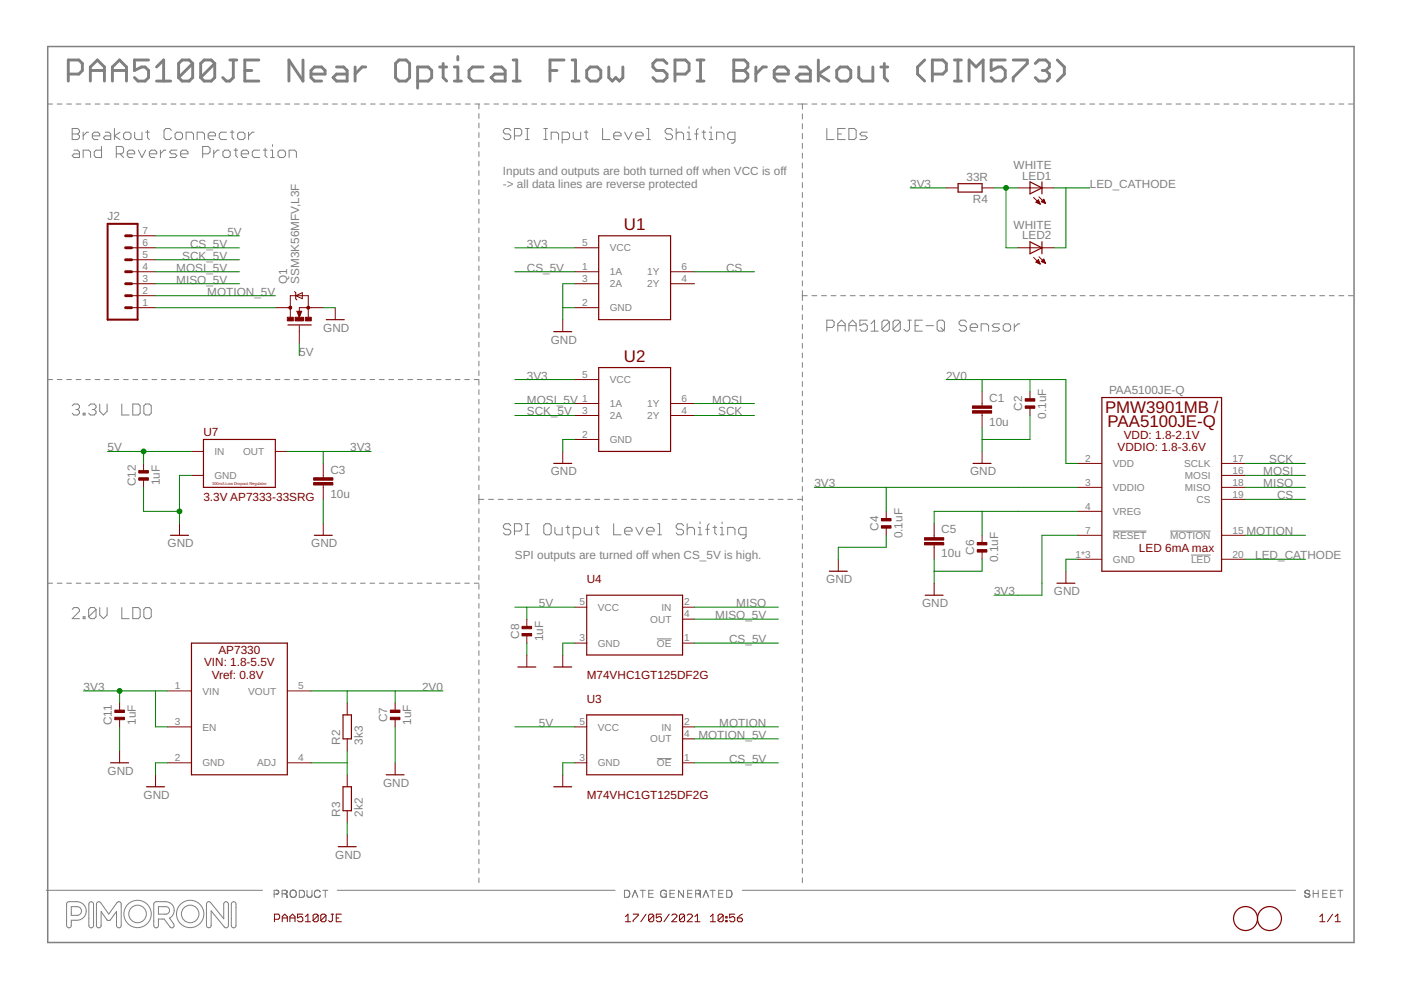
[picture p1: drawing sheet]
<svg xmlns="http://www.w3.org/2000/svg" width="297mm" height="210mm" viewBox="0 0 297 210" stroke-linecap="round" stroke-linejoin="round" font-family="sans-serif">
<g fill="none" stroke="#808080" stroke-width=".21">
<path d="M10.1 22.1h1M12.1 22.1h1M14.1 22.1h1.1M15.3 27.2h1.2l.3 .4v.4l-.3 .4 .3 .4v.4l-.3 .4h-1.2zM15.3 28.4h1.2M15.7 31.8h.8l.3 .4v1.2h-1.1l-.4-.4 .4-.4h1.1M16.2 22.1h1M17.6 28v1.6M17.6 33.4v-1.6h1.2l.4 .4v1.2M18.2 22.1h1M18.8 28h-.4l-.8 .8M19.6 28.8h1.5v-.4l-.3-.4h-.8l-.4 .4v.8l.4 .4h.8"/>
<path d="M20.2 22.1h1M21.5 31.1v2.3h-1.1l-.4-.4v-.8l.4-.4h1.1M22.2 22.1h1M22.3 28h.8l.4 .4v1.2h-1.2l-.4-.4 .4-.4h1.2M24.2 22.1h1M24.3 27.2v2.4M24.7 32.6h1.1l.4-.4v-.8l-.4-.3h-1.1v2.3M25.4 28l-1.1 .8 1.1 .8M25.4 32.6l.8 .8M26.2 28.4l.4-.4h.8l.4 .4v.8l-.4 .4h-.8l-.4-.4zM26.2 22.1h1M27 32.6h1.6v-.4l-.4-.4h-.8l-.4 .4v.8l.4 .4h.8"/>
<path d="M28.2 22.1h1.1M28.6 28v1.2l.3 .4h1.2v-1.6M29.3 31.8l.8 1.6 .8-1.6M30.2 22.1h1.1M30.9 28h.8M31.3 27.6v1.6l.4 .4M31.7 32.6h1.5v-.4l-.4-.4h-.7l-.4 .4v.8l.4 .4h.7M32.3 22.1h1M34 31.8v1.6M34.3 22.1h1M35.2 31.8h-.4l-.8 .8M36.3 22.1h1"/>
<path d="M36.3 27.6l-.3-.4h-.8l-.4 .4v1.6l.4 .4h.8l.3-.4M37.1 28.4l.4-.4h.8l.4 .4v.8l-.4 .4h-.8l-.4-.4zM37.5 31.8h-1.2l-.3 .4 .3 .4h.8l.4 .4-.4 .4h-1.1M38.3 22.1h1M38.3 32.6h1.6v-.4l-.4-.4h-.8l-.4 .4v.8l.4 .4h.8M39.5 29.6v-1.6h1.1l.4 .4v1.2M40.3 22.1h1M41.8 29.6v-1.6h1.2l.4 .4v1.2M42.3 22.1h1M43 32.6h1.1l.4-.4v-.8l-.4-.3h-1.1v2.3M44.1 28.8h1.6v-.4l-.4-.4h-.8l-.4 .4v.8l.4 .4h.8M44.3 22.1h1"/>
<path d="M45.3 31.8v1.6M46.3 22.1h1M46.5 31.8h-.4l-.8 .8M47.6 31.8h.8l.4 .4v.8l-.4 .4h-.8l-.3-.4v-.8zM48 28h-1.1l-.4 .4v.8l.4 .4h1.1M48.3 22.1h1.1M48.8 28h.8M49.2 27.6v1.6l.4 .4M49.6 31.8h.8M50 31.4v1.6l.4 .4M50.4 22.1h1M50.4 28.4l.4-.4h.7l.4 .4v.8l-.4 .4h-.7l-.4-.4z"/>
<path d="M51.2 32.6h1.5v-.4l-.4-.4h-.8l-.3 .4v.8l.3 .4h.8M52.4 22.1h1M52.7 28v1.6M53.9 28h-.4l-.8 .8M54.4 22.1h1M55.1 31.8h-1.2l-.4 .4v.8l.4 .4h1.2M55.8 31.8h.8M56.2 31.4v1.6l.4 .4M56.4 22.1h1M57.4 31.8h.4v1.6M57.4 33.4h.8M57.8 30.7v.4"/>
<path d="M58.4 22.1h1M59.3 31.8h.8l.4 .4v.8l-.4 .4h-.8l-.4-.4v-.8zM60.4 22.1h1M61.3 33.4v-1.6h1.2l.3 .4v1.2M62.4 22.1h1.1M64.5 22.1h1M66.5 22.1h1M68.5 22.1h1M70.5 22.1h1M72.5 22.1h1M74.5 22.1h1M76.5 22.1h1"/>
<path d="M78.5 22.1h1M80.6 22.1h1M82.6 22.1h1M84.6 22.1h1M86.6 22.1h1M88.6 22.1h1M90.6 22.1h1M92.6 22.1h1M94.6 22.1h1.1M96.6 22.1h1.1M98.7 22.1h1M100.7 22.1h1"/>
<path d="M101.5 22.1v1M101.5 24.1v1M101.5 26.1v1M101.5 28.1v1M101.5 30.1v1.1M101.5 32.2v1M101.5 34.2v1M101.5 36.2v1M101.5 38.2v1M102.7 22.1h1M104.7 22.1h1M106.7 22.1h1"/>
<path d="M108.3 27.6l-.4-.4h-.8l-.4 .4v.4l.4 .4h.8l.4 .4v.4l-.4 .4h-.8l-.4-.4M108.7 22.1h1M109.1 28.8h1.1l.4-.4v-.8l-.4-.4h-1.1v2.4M110.7 22.1h1.1M111.4 27.2h.8M111.4 29.6h.8M111.8 27.2v2.4M112.8 22.1h1M114.8 22.1h1M115.3 27.2h.8M115.3 29.6h.8M115.7 27.2v2.4"/>
<path d="M116.8 22.1h1M116.9 29.6v-1.6h1.1l.4 .4v1.2M118.8 22.1h1M119.2 29.6h1.2l.4-.4v-.8l-.4-.4h-1.2v2.4M120.8 22.1h1M121.5 28v1.2l.4 .4h1.2v-1.6M122.8 22.1h1M123.9 28h.8M124.3 27.6v1.6l.4 .4M124.8 22.1h1M126.9 22.1h.9M127.8 27.2v2.4h1.5"/>
<path d="M128.9 22.1h1M130.1 28.8h1.6v-.4l-.4-.4h-.8l-.4 .4v.8l.4 .4h.8M130.9 22.1h1M132.4 28l.8 1.6 .8-1.6M132.9 22.1h1M134.8 28.8h1.6v-.4l-.4-.4h-.8l-.4 .4v.8l.4 .4h.8M134.9 22.1h1M136.9 22.1h1M137.1 27.2h.4v2.4M137.1 29.6h.8M138.9 22.1h1M140.9 22.1h1"/>
<path d="M142.6 27.6l-.4-.4h-.8l-.4 .4v.4l.4 .4h.8l.4 .4v.4l-.4 .4h-.8l-.4-.4M142.9 22.1h1.1M143.4 28.4l.3-.4h.8l.4 .4v1.2M143.4 27.2v2.4M144.9 22.1h1.1M145.7 29.6h.8M145.7 28h.4v1.6M146.1 26.9v.3M147 22.1h1M147.3 28.4h.7M148 27.2l-.3 .4v2M148.8 28h.8"/>
<path d="M149 22.1h1M149.2 27.6v1.6l.4 .4M150.4 29.6h.8M150.4 28h.4v1.6M150.8 26.9v.3M151 22.1h1M151.9 29.6v-1.6h1.2l.4 .4v1.2M153 22.1h1M155 22.1h1M155.8 29.6h-1.1l-.4-.4v-.8l.4-.4h1.1v2l-.4 .4h-.4M157 22.1h1.1M159 22.1h1.1"/>
<path d="M161.1 22.1h1M163.1 22.1h1M165.1 22.1h1M167.1 22.1h1M169.1 22.1h2.1M170.1 22.1v1.1M170.1 24.2v1M170.1 26.2v1.1M170.1 28.3v1.1M170.1 30.4v1.1M170.1 32.5v1M170.1 34.6v1"/>
<path d="M170.1 36.6v1.1M170.1 38.7v1.1M172.1 22.1h1.1M174.2 22.1h1M175.3 27.2v2.4h1.5M176.2 22.1h1M177.6 28.4h.8M178.2 22.1h1.1M179.2 27.2h-1.6v2.4h1.6M180 27.2h1.1l.4 .4v1.6l-.4 .4h-1.1zM180.3 22.1h1M182.3 22.1h1"/>
<path d="M183.9 28h-1.2l-.4 .4 .4 .4h.8l.4 .4-.4 .4h-1.2M184.3 22.1h1.1M186.4 22.1h1M188.4 22.1h1M190.4 22.1h1.1M192.5 22.1h1M194.5 22.1h1M196.5 22.1h1M198.6 22.1h1M200.6 22.1h1M202.6 22.1h1M204.7 22.1h1"/>
<path d="M206.7 22.1h1M208.7 22.1h1M210.7 22.1h1.1M212.8 22.1h1M214.8 22.1h1M216.8 22.1h1.1M218.9 22.1h1M220.9 22.1h1M222.9 22.1h1.1M225 22.1h1M227 22.1h1M229 22.1h1.1"/>
<path d="M231.1 22.1h1M233.1 22.1h1M235.1 22.1h1.1M237.2 22.1h1M239.2 22.1h1M241.2 22.1h1.1M243.2 22.1h1.1M245.3 22.1h1M247.3 22.1h1M249.3 22.1h1.1M251.4 22.1h1M253.4 22.1h1"/>
<path d="M255.4 22.1h1.1M257.5 22.1h1M259.5 22.1h1M261.5 22.1h1.1M263.6 22.1h1M265.6 22.1h1M267.6 22.1h1M269.7 22.1h1M271.7 22.1h1M273.7 22.1h1M275.8 22.1h1M277.8 22.1h1"/>
<path d="M279.8 22.1h1M281.9 22.1h1M283.9 22.1h1M285.9 22.1h1M101.5 40.2v1.1M101.5 42.2v1.1M101.5 44.3v1M101.5 46.3v1M101.5 48.3v1M101.5 50.3v1.1M101.5 52.3v1.1M101.5 54.4v1"/>
<path d="M101.5 56.4v1M101.5 58.4v1M170.1 40.8v1.1M170.1 42.9v1.1M170.1 45v1M170.1 47.1v1M170.1 49.1v1.1M170.1 51.2v1.1M170.1 53.3v1.1M170.1 55.4v1.1M170.1 57.4v1.1M170.1 59.5v1.1"/>
<path d="M101.5 60.4v1M101.5 62.4v1.1M101.5 64.5v1M101.5 66.5v1M101.5 68.5v1M101.5 70.5v1M101.5 72.5v1.1M101.5 74.6v1M101.5 76.6v1M101.5 78.6v1M170.1 61.6v2.1M170.1 64.7v1"/>
<path d="M170.1 66.7v1.1M170.1 68.8v1M170.1 70.8v1M170.1 72.8v1M170.1 74.8v1.1M170.1 76.9v1M170.1 78.9v1M170.1 62.7h1.1M172.1 62.7h1.1M174.2 62.7h1M175.3 69.4h1.2l.3-.4v-.7l-.3-.4h-1.2v2.3M176.2 62.7h1"/>
<path d="M177.6 70.2v-1.5l.8-.8 .8 .8v1.5M177.6 69h1.6M178.2 62.7h1.1M180 70.2v-1.5l.8-.8 .7 .8v1.5M180 69h1.5M180.3 62.7h1M182.3 62.7h1M183.9 67.9h-1.6v1.1l.8-.3h.4l.4 .3v.8l-.4 .4h-.8l-.4-.4M184.3 62.7h1.1M184.7 70.2h1.5M184.7 68.7l.7-.8v2.3M186.4 62.7h1"/>
<path d="M188.4 62.7h1M188.6 68.3l-.4-.4h-.8l-.4 .4v1.5M188.6 68.3v1.5l-.4 .4h-.8l-.4-.4M188.6 68.3l-1.6 1.5M190.4 62.7h1.1M190.9 68.3l-.4-.4h-.8l-.4 .4v1.5M190.9 68.3v1.5l-.4 .4h-.8l-.4-.4M190.9 68.3l-1.6 1.5M192.4 67.9h.8M192.5 62.7h1M192.8 67.9v1.9l-.4 .4h-.3l-.4-.4M194 69h.8"/>
<path d="M194.5 62.7h1M195.6 67.9h-1.6v2.3h1.6M196.3 69h1.6M196.5 62.7h1M198.6 62.7h1M198.7 68.3l.4-.4h.8l.3 .4v1.5l-.3 .4h-.8l-.4-.4zM199.5 69.4l.7 .8M200.6 62.7h1M202.6 62.7h1M204.7 62.7h1M204.9 68.3l-.4-.4h-.7l-.5 .4v.4l.5 .3h.7l.4 .4v.4l-.4 .4h-.7l-.5-.4M205.7 69.4h1.6v-.4l-.4-.3h-.8l-.4 .3v.8l.4 .4h.8"/>
<path d="M206.7 62.7h1M208 70.2v-1.5h1.2l.4 .3v1.2M208.7 62.7h1M210.7 62.7h1.1M211.9 68.7h-1.1l-.4 .3 .4 .4h.7l.4 .4-.4 .4h-1.1M212.7 69l.4-.3h.8l.4 .3v.8l-.4 .4h-.8l-.4-.4zM212.8 62.7h1M214.8 62.7h1M215.1 68.7v1.5M216.2 68.7h-.4l-.7 .7M216.8 62.7h1.1M218.9 62.7h1"/>
<path d="M220.9 62.7h1M222.9 62.7h1.1M225 62.7h1M227 62.7h1M229 62.7h1.1M231.1 62.7h1M233.1 62.7h1M235.1 62.7h1.1M237.2 62.7h1M239.2 62.7h1M241.2 62.7h1.1M243.2 62.7h1.1"/>
<path d="M245.3 62.7h1M247.3 62.7h1M249.3 62.7h1.1M251.4 62.7h1M253.4 62.7h1M255.4 62.7h1.1M257.5 62.7h1M259.5 62.7h1M261.5 62.7h1.1M263.6 62.7h1M265.6 62.7h1M267.6 62.7h1"/>
<path d="M269.7 62.7h1M271.7 62.7h1M273.7 62.7h1M275.8 62.7h1M277.8 62.7h1M279.8 62.7h1M281.9 62.7h1M283.9 62.7h1M285.9 62.7h1M10.1 80.5h1M12.1 80.5h1M14.1 80.5h1.1"/>
<path d="M15.3 86l.4-.3h.8l.3 .3v.4l-.3 .4M16.1 86.8h.4M16.2 80.5h.9M16.5 86.8l.3 .4v.4l-.3 .4h-.8l-.4-.4M17.6 87.6h.4v.4h-.4zM18.2 80.5h1M18.8 86l.4-.3h.8l.4 .3v.4l-.4 .4M19.6 86.8h.4M20 86.8l.4 .4v.4l-.4 .4h-.8l-.4-.4M20.2 80.5h1M21.1 85.7v1.5l.8 .8 .8-.8v-1.5M22.2 80.5h1"/>
<path d="M24.2 80.5h1M25.8 85.7v2.3h1.6M26.2 80.5h1M28.2 85.7h1.1l.4 .3v1.6l-.4 .4h-1.1zM28.2 80.5h1M30.2 80.5h1M30.9 85.7h.8l.4 .3v1.6l-.4 .4h-.8l-.4-.4v-1.6zM32.2 80.5h1M34.2 80.5h1M36.2 80.5h1.1M38.2 80.5h1.1M40.3 80.5h1"/>
<path d="M42.3 80.5h1M44.3 80.5h1M46.3 80.5h1M48.3 80.5h1M50.3 80.5h1M52.3 80.5h1M54.3 80.5h1M56.3 80.5h1M58.3 80.5h1.1M60.3 80.5h1.1M62.4 80.5h1M64.4 80.5h1"/>
<path d="M66.4 80.5h1M68.4 80.5h1M70.4 80.5h1M72.4 80.5h1M74.4 80.5h1M76.4 80.5h1M78.4 80.5h1M80.4 80.5h1M82.4 80.5h1.1M84.5 80.5h1M86.5 80.5h1M88.5 80.5h1"/>
<path d="M90.5 80.5h1M92.5 80.5h1M94.5 80.5h1M96.5 80.5h1M98.5 80.5h1M100.5 80.5h1M101.5 80.6v1M101.5 82.6v1.1M101.5 84.7v1M101.5 86.7v1M101.5 88.7v1M101.5 90.7v1"/>
<path d="M101.5 92.7v1M101.5 94.8v1M101.5 96.8v1M101.5 98.8v1M170.1 80.9v1M170.1 82.9v1M170.1 85v1M170.1 87v1M170.1 89v1M170.1 91v1.1M170.1 93v1.1M170.1 95.1v1"/>
<path d="M170.1 97.1v1M170.1 99.1v1M101.5 100.8v1M101.5 102.8v1M101.5 104.9v2M101.5 107.9v1M101.5 109.9v1M101.5 111.9v1M101.5 113.9v1M101.5 115.9v1M101.5 117.9v1M101.5 119.9v1"/>
<path d="M101.5 105.9h1.1M103.6 105.9h1M105.6 105.9h1.1M107.7 105.9h1M108.3 111.4l-.4-.4h-.8l-.4 .4v.4l.4 .4h.8l.4 .4v.4l-.4 .4h-.8l-.4-.4M109.1 112.6h1.1l.4-.4v-.8l-.4-.4h-1.1v2.4M109.7 105.9h1.1M111.4 111h.8M111.4 113.4h.8M111.8 105.9h1M111.8 111v2.4M113.8 105.9h1.1"/>
<path d="M115.3 111.4l.4-.4h.8l.4 .4v1.6l-.4 .4h-.8l-.4-.4zM115.9 105.9h1M117.6 111.8v1.2l.4 .4h1.2v-1.6M117.9 105.9h1.1M120 105.9h1M120 111.8h.8M120.4 111.4v1.6l.4 .4M121.5 113.4h1.2l.4-.4v-.8l-.4-.4h-1.2v2.4M122 105.9h1.1M123.9 111.8v1.2l.4 .4h1.1v-1.6M124.1 105.9h1M126.1 105.9h1"/>
<path d="M126.2 111.8h.8M126.6 111.4v1.6l.4 .4M128.1 105.9h1.1M130.1 111v2.4h1.6M130.2 105.9h1M132.2 105.9h1.1M132.4 112.6h1.6v-.4l-.4-.4h-.8l-.4 .4v.8l.4 .4h.8M134.3 105.9h1M134.8 111.8l.8 1.6 .8-1.6M136.3 105.9h1.1M137.1 112.6h1.6v-.4l-.4-.4h-.8l-.4 .4v.8l.4 .4h.8M138.4 105.9h1"/>
<path d="M139.5 111h.3v2.4M139.5 113.4h.8M140.4 105.9h1.1M142.5 105.9h1M144.5 105.9h1.1M144.9 111.4l-.4-.4h-.8l-.3 .4v.4l.3 .4h.8l.4 .4v.4l-.4 .4h-.8l-.3-.4M145.7 112.2l.4-.4h.8l.4 .4v1.2M145.7 111v2.4M146.6 105.9h1M148 113.4h.8M148 111.8h.4v1.6M148.4 110.7v.3"/>
<path d="M148.6 105.9h1M149.6 112.2h.8M150.4 111l-.4 .4v2M150.7 105.9h1M151.2 111.8h.7M151.6 111.4v1.6l.3 .4M152.7 105.9h1.1M152.7 113.4h.8M152.7 111.8h.4v1.6M153.1 110.7v.3M154.3 113.4v-1.6h1.1l.4 .4v1.2M154.7 105.9h1.1"/>
<path d="M156.8 105.9h1M158.2 113.4h-1.2l-.4-.4v-.8l.4-.4h1.2v2l-.4 .4h-.4M158.8 105.9h1.1M160.9 105.9h1M162.9 105.9h1.1M165 105.9h1M167 105.9h1.1M169.1 105.9h1M170.1 101.1v1.1M170.1 103.2v1M170.1 105.2v1M170.1 107.2v1"/>
<path d="M170.1 109.2v1.1M170.1 111.3v1M170.1 113.3v1M170.1 115.3v1M170.1 117.3v1M170.1 119.3v1.1M235.9 112.6h7.2M248.1 112.6h8.6M252.5 117.7h4.2M10.1 123.7h1M12.1 123.7h1M14.1 123.7h1.1"/>
<path d="M15.3 129.2l.4-.4h.8l.3 .4v.4l-1.5 1.6h1.5M16.2 123.7h.9M17.6 130.8h.4v.4h-.4zM18.2 123.7h1M20.2 123.7h1M20.4 129.2l-.4-.4h-.8l-.4 .4v1.6M20.4 129.2v1.6l-.4 .4h-.8l-.4-.4M20.4 129.2l-1.6 1.6M21.1 128.8v1.6l.8 .8 .8-.8v-1.6M22.2 123.7h1M24.2 123.7h1M25.8 128.8v2.4h1.6"/>
<path d="M26.2 123.7h1M28.2 128.8h1.1l.4 .4v1.6l-.4 .4h-1.1zM28.2 123.7h1M30.2 123.7h1M30.9 128.8h.8l.4 .4v1.6l-.4 .4h-.8l-.4-.4v-1.6zM32.2 123.7h1M34.2 123.7h1M36.2 123.7h1.1M38.2 123.7h1.1M40.3 123.7h1M42.3 123.7h1M44.3 123.7h1"/>
<path d="M46.3 123.7h1M48.3 123.7h1M50.3 123.7h1M52.3 123.7h1M54.3 123.7h1M56.3 123.7h1M58.3 123.7h1.1M60.3 123.7h1.1M62.4 123.7h1M64.4 123.7h1M66.4 123.7h1M68.4 123.7h1"/>
<path d="M70.4 123.7h1M72.4 123.7h1M74.4 123.7h1M76.4 123.7h1M78.4 123.7h1M80.4 123.7h1M82.4 123.7h1.1M84.5 123.7h1M86.5 123.7h1M88.5 123.7h1M90.5 123.7h1M92.5 123.7h1"/>
<path d="M94.5 123.7h1M96.5 123.7h1M98.5 123.7h1M100.5 123.7h1M101.5 121.9v1M101.5 123.9v1M101.5 125.9v1M101.5 128v.9M101.5 129.9v1.1M101.5 132v1M101.5 134v1M101.5 136v1"/>
<path d="M101.5 138v1M101.5 140v1M139.3 135.5h3.1M170.1 121.4v1M170.1 123.4v1M170.1 125.4v1M170.1 127.4v1.1M170.1 129.5v1M170.1 131.5v1M170.1 133.5v1M170.1 135.5v1M170.1 137.6v1"/>
<path d="M170.1 139.6v1M101.5 142v1M101.5 144v1M101.5 146v1M101.5 148v1M101.5 150v1M101.5 152v1M101.5 154v1M101.5 156v1M101.5 158v1M170.1 141.6v1M170.1 143.6v1.1"/>
<path d="M170.1 145.6v1.1M170.1 147.7v1M170.1 149.7v1M170.1 151.7v1M170.1 153.7v1.1M170.1 155.8v1M170.1 157.8v1M170.1 159.8v1M101.5 160v1.1M101.5 162.1v1M101.5 164.1v1M101.5 166.1v1"/>
<path d="M101.5 168.1v1M101.5 170.1v1M101.5 172.1v1M101.5 174.1v1M101.5 176.1v1M101.5 178.1v1M139.3 160.8h3.1M170.1 161.8v1.1M170.1 163.9v1M170.1 165.9v1M170.1 167.9v1M170.1 169.9v1"/>
<path d="M170.1 172v1M170.1 174v1M170.1 176v1M170.1 178v1M9.8 188.8h45.9M14.2 191.4l.4-.2a3.9 3.9 0 0 1 2.8 .3 1.96 1.96 0 0 1 .8 2.2 1.96 1.96 0 0 1-1.9 1.4h-1.2v1.1a.5 .5 0 0 1-.5 .5 .5 .5 0 0 1-.5-.5zM15.1 192.2h1.3a.92 .92 0 0 1 .9 1 .92 .92 0 0 1-.9 .9h-1.3zM18.9 191.4a.5 .5 0 0 1 .6-.2 .5 .5 0 0 1 .3 .5v4.5a.5 .5 0 0 1-.5 .5 .5 .5 0 0 1-.5-.5zM20.6 191.4l.4-.2 .3 .1 1.8 2.5 1.7-2.4a.49 .49 0 0 1 .6-.2 .49 .49 0 0 1 .3 .5v4.5a.5 .5 0 0 1-.5 .5 .5 .5 0 0 1-.5-.5v-2.9l-1.3 1.7-.3 .2-.4-.1-1.3-1.8v2.9a.5 .5 0 0 1-.5 .5 .5 .5 0 0 1-.5-.5zM32.7 191.4l.4-.2h2.1a1.85 1.85 0 0 1 1.7 1.4 1.85 1.85 0 0 1-1 2.1l.9 1.2a.5 .5 0 0 1 0 .7 .5 .5 0 0 1-.7 0l-1.3-1.7h-1.2v1.3a.5 .5 0 0 1-.5 .5 .5 .5 0 0 1-.5-.5zM33.6 192.2h1.6a.79 .79 0 0 1 .7 .8 .79 .79 0 0 1-.7 .8h-1.6zM44 191.3l.3-.1 .3 .1 2.8 3.5v-3.1a.5 .5 0 0 1 .6-.5 .5 .5 0 0 1 .4 .5v4.5l-.1 .4-.3 .1-.4-.1-2.8-3.5v3.1a.5 .5 0 0 1-.5 .5 .5 .5 0 0 1-.5-.5v-4.5z"/>
<path d="M49.1 191.4a.5 .5 0 0 1 .6-.2 .5 .5 0 0 1 .3 .5v4.5a.5 .5 0 0 1-.5 .5 .5 .5 0 0 1-.5-.5zM58.9 188.8l.2 .2M58.9 188.8h-.8v1.5M59 189.5l-.9 .1M59 189.4h.1M59 189.4v.1M59 188.9l.1 .1M59.1 189.3l-.1 .1M59.1 189v.1M59.1 189v.3M60.5 189.5h-.1M60.6 189.5h.1"/>
<path d="M60.6 188.8h.1M60.6 189.5l.2 .2M60.7 188.8h-.9v1.5M60.7 188.8l.1 .1M60.7 188.8h.1M60.7 189.6l.2 .6M60.8 188.9v.4l-.1 .1M60.8 189.8h.1M60.8 189.3l-.2 .2h-.8M60.8 188.9v.1M60.8 190.2h.1M60.9 190.2v.1"/>
<path d="M61.7 188.9a.67 .67 0 0 1 .7-.1 .67 .67 0 0 1 .4 .6 .72 .72 0 0 1-.9 .8 .72 .72 0 0 1-.2-1.2zM61.9 190.2h.1M63.5 188.8h.6l.4 .2 .1 .7-.4 .5-.7 .1zM65.1 189.8v.1M65.1 188.8l.1 1.3M65.2 190.1h.1M66.1 188.8v1.3l-.4 .2-.5-.2M66.1 189.9h.1M67.5 188.8a.67 .67 0 0 0-.8 .2 .67 .67 0 0 0 0 .7 .64 .64 0 0 0 .6 .6 .64 .64 0 0 0 .6-.5M67.5 188.8h.1M67.5 188.8l.4 .3M67.7 188.9h.1"/>
<path d="M67.8 190.1h.1M67.9 189.9h.1M68.4 188.8h1.1M69 188.8v1.5M71.5 188.8h58.9M101.5 180.1v1M101.5 182.1v1M101.5 184.1v1M101.5 186.1v1M132.4 188.8h.6l.4 .2a1.01 1.01 0 0 1-.2 1.2l-.8 .1zM133.5 189.4h.1M134 190.3l.6-1.5 .6 1.5"/>
<path d="M135.7 188.8h1.1M136.3 188.8v1.5M137.5 189.5h.9M138.5 188.8h-1v1.5h1M140.3 188.8a.74 .74 0 0 0-.2 1.1 .74 .74 0 0 0 1.1 .1l.1-.3M140.4 188.8h-.1M140.8 189.5h.5v.8M140.8 188.7l.1 .1M141 188.8h-.6M141 188.8h.1M141 188.8l.2 .1M141 190.2h.1"/>
<path d="M141.2 188.9h.1M141.2 188.9l.1 .2M142 189.5h.9M143 188.8h-1v1.5h1M144.9 188.8v1.5l-1.1-1.5v1.5M145.8 189.5h.9M146.7 188.8h-.9v1.5h.9M148.1 189.5h.1M148.2 189.5h.1M148.3 189.5h-.8M148.3 188.8l.2 .2v.3M148.3 189.5l.2 .7"/>
<path d="M148.4 189.7h.1M148.4 188.9h.1M148.4 189.3l-.1 .2M148.5 189.9h.1M148.5 189.3l-.3 .2M148.5 189l-.3-.2h-.7v1.5M148.5 190.2h.1M149.1 190.3l.6-1.5 .6 1.5M150.6 188.8h1M151.1 188.8v1.5M152.4 189.5h.8M153.3 188.8h-.9v1.5h.9"/>
<path d="M154.1 188.8h.6l.4 .3 .1 .7-.4 .4-.7 .1zM157.4 188.8h117.3M170.1 180v1.1M170.1 182.1v1M170.1 184.1v1M170.1 186.1v1M276.6 189.8l.2 .4M276.7 189.3l1 .4M276.7 189.3h.1M276.8 189.4h.1M276.9 188.8h-.1M276.9 188.8h.1"/>
<path d="M276.9 189.4h.1M277 188.8h.1M277 188.8l-.3 .2v.3M277 188.8a.46 .46 0 0 1 .6 .3M277 189.4l.1 .1M277.2 189.5h.1M277.4 189.5l.1 .1M277.5 189.6h.1M277.6 189.7l.1 .3M277.6 190l-.3 .3-.5-.2M277.7 190h-.1M278.4 188.8v1.5"/>
<path d="M278.4 189.4h1.1M279.5 188.8v1.5M280.5 189.5h.8M281.4 188.8h-.9v1.5h.9M282.2 189.5h.8M283.1 188.8h-.9v1.5h.9M283.6 188.8h1.1M284.2 188.8v1.5"/>
<circle cx="29.2" cy="193.8" r="2.9"/>
<circle cx="29.2" cy="193.8" r="1.86"/>
<circle cx="40.3" cy="193.8" r="2.9"/>
<circle cx="40.3" cy="193.8" r="1.86"/>
</g>
<path d="M10.1 9.9h277v189.9h-277z" fill="none" stroke="#808080" stroke-width=".32"/>
<g fill="none" stroke="#800000" stroke-width=".25">
<path d="M203.1 38.9h5.1v1.8h-5.1zM218.4 38.6l2.5 1.2-2.5 1.3zM220.9 38.6v2.5M126.9 50h15.3v17.8h-15.3zM218.4 51.3l2.5 1.2-2.5 1.3zM220.9 51.3v2.5M61 68.9h5M69.2 67.8h3.8M117.4 70.3h3.8M126.9 77.9h15.3v17.8h-15.3zM43.1 93.2h15.3v10.1h-15.3zM117.4 98.3h3.8"/>
<path d="M206.3 98.3h3.8M233.6 84.3h25.4v36.8h-25.4zM36.2 113.5h3.8M66.6 113.5h3.8M40.6 136.4h20.3v27.9h-20.3zM124.4 126.2h20.3v12.7h-20.3zM175.8 121.1h3.8M196.2 126.2h3.8M224.1 123.7h3.8M72.7 151.6h1.8v5.1h-1.8zM109.8 141.4h3.8M117.4 141.4h3.8"/>
<path d="M124.4 151.6h20.3v12.7h-20.3zM23.5 161.7h3.8M31.1 166.8h3.8M71.7 179.5h3.8M72.7 166.8h1.8v5.1h-1.8zM81.9 164.3h3.8M117.4 166.8h3.8"/>
<circle cx="264.1" cy="194.8" r="2.54"/>
<circle cx="269.2" cy="194.8" r="2.54"/>
</g>
<g fill="none" stroke="#800000" stroke-width=".21">
<path d="M200.6 39.8h2.5M208.2 39.8h2.6M215.8 39.8h7.7M27.9 57.6h5.1M27.9 55.1h5.1M27.9 52.5h5.1M27.9 50h5.1M121.9 57.6h5M121.9 52.5h5M142.2 57.6h5.1M215.8 52.5h7.7M219.1 41.9l1.4 1.4"/>
<path d="M219.1 54.6l1.4 1.4M219.7 42.9h.7M219.7 55.6h.6M219.8 42.8h.5M219.8 55.4h.5M219.9 42.7h.4M219.9 55.7h.5M219.9 55.3h.4M219.9 43h.5M220 42.5h.2M220 55.2h.2M220.1 42.4h.1"/>
<path d="M220.1 55.1h.1M220.2 42.4l.3 .9-.9-.4zM220.2 55.1l-.6 .5 .9 .4M220.2 55.1l.3 .9M220.2 55.8h.3M220.2 43.1h.3M220.3 41.7l1.4 1.4M220.3 54.4l1.4 1.4M220.4 55.9h.1M220.8 42.8l.5-.6 .4 .9zM220.8 55.4h.7M220.8 55.5l.9 .3"/>
<path d="M220.8 42.8h.7M220.9 42.7h.6M220.9 55.3h.5M221 42.5h.4M221 55.6h.6M221 55.2h.4M221.1 42.9h.5M221.1 42.4h.3M221.1 55.1h.2M221.3 42.3h.1M221.3 55h.1M221.3 54.9l-.5 .6"/>
<path d="M221.3 54.9l.4 .9M221.3 55.7h.3M221.4 43h.2M221.6 55.8h.1M221.7 43.1h.1M27.9 65.2h5.1M27.9 62.7h5.1M27.9 60.2h5.1M58.4 65.2h3.2M61.6 67.2v-4.5h3.8v4.6M62.4 61.8l.3 .3v1.2l.2 .3M62.7 62.7l1.4-.6v1.2z"/>
<path d="M62.9 66h1.1l-.5 1.3zM63.5 69v3.9M68.5 65.2h-5v.9M71.1 65.2v2.6M119.3 67.8v2.5M121.9 65.2h5M121.9 60.2h5M142.2 60.2h5.1M30.4 98.3v1.6M40.6 95.7h2.5M58.4 95.7h2.5M68.5 98.3v3"/>
<path d="M119.3 95.7v2.6M121.9 85.6h5M121.9 88.1h5M121.9 80.5h5M121.9 93.2h5M142.2 85.6h5.1M142.2 88.1h5.1M208.2 83v3.1M208.2 87.6v3M208.2 95.7v2.6M218.4 83v1.7M218.4 86.4v1.7"/>
<path d="M228.5 98.3h5.1M259 98.3h5.1M30.4 101.7v1.6M38.1 111v2.5M40.6 100.8h2.5M68.5 102.8v3.1M68.5 111v2.5M177.7 118.6v2.5M187.9 108.4v1.7M187.9 111.8v1.7M198.1 111v3M198.1 115.5v3.1"/>
<path d="M208.2 113.5v1.6M208.2 116.9v1.7M228.5 103.3h5.1M228.5 108.4h5.1M228.5 118.6h5.1M228.5 113.5h5.1M259 103.3h5.1M259 118.6h5.1M259 100.8h5.1M259 105.9h5.1M259 113.5h5.1M111.7 131.3v1.6"/>
<path d="M111.7 134.7v1.7M111.7 138.9v2.5M119.3 138.9v2.5M121.9 128.7h2.5M121.9 136.4h2.5M144.7 128.7h2.6M144.7 136.4h2.6M144.7 131.3h2.6M198.1 123.7v2.5M226 121.1v2.6M25.4 149v1.7M25.4 152.5v1.6"/>
<path d="M25.4 159.2v2.5M35.5 146.5h5.1M35.5 154.1h5.1M60.9 146.5h5.1M73.6 149v2.6M73.6 156.7v2.5M83.8 149v1.7M83.8 152.5v1.6M121.9 154.1h2.5M144.7 154.1h2.6M144.7 156.7h2.6M33 164.3v2.5"/>
<path d="M35.5 161.7h5.1M60.9 161.7h5.1M73.6 164.3v2.5M73.6 171.9v2.5M73.6 177v2.5M83.8 161.7v2.6M119.3 164.3v2.5M121.9 161.7h2.5M144.7 161.7h2.6M58.2 194.9h.8l.3-.3v-.5l-.3-.3h-.8v1.6M59.8 195.4v-1l.6-.6 .5 .6v1M59.8 194.6h1.1"/>
<path d="M61.5 194.6h1M61.5 195.4v-1l.5-.6 .5 .6v1M64.2 193.8h-1.1v.8l.5-.2h.3l.3 .2v.6l-.3 .2h-.5l-.3-.2M64.7 195.4h1.1M64.7 194.4l.6-.6v1.6M67.5 194.1l-.3-.3h-.5l-.3 .3v1.1M67.5 194.1v1.1l-.3 .2h-.5l-.3-.2M67.5 194.1l-1.1 1.1M69.1 194.1l-.3-.3h-.5l-.3 .3v1.1M69.1 194.1v1.1l-.3 .2h-.5l-.3-.2M69.1 194.1l-1.1 1.1M70.2 193.8h.5"/>
<path d="M70.5 193.8v1.4l-.3 .2h-.3l-.2-.2M71.3 194.6h.5M72.4 193.8h-1.1v1.6h1.1M132.6 195.4h1.1M132.6 194.4l.5-.6v1.6M134.2 193.8h1.1v.3l-1.1 1.1v.2M137 193.8l-1.1 1.6M138.6 194.1l-.3-.3h-.5l-.3 .3v1.1M138.6 194.1v1.1l-.3 .2h-.5l-.3-.2M138.6 194.1l-1.1 1.1M140.2 193.8h-1.1v.8l.9-.2 .2 .2v.6l-.2 .2h-.6l-.3-.2M141.9 193.8l-1.1 1.6"/>
<path d="M142.4 194.1l.3-.3h.5l.3 .3v.3l-1.1 1h1.1M145.1 194.1l-.2-.3h-.6l-.2 .3v1.1M145.1 194.1v1.1l-.2 .2h-.6l-.2-.2M145.1 194.1l-1 1.1M145.7 194.1l.3-.3h.5l.3 .3v.3l-1.1 1h1.1M147.3 195.4h1.1M147.3 194.4l.6-.6v1.6M150.6 195.4h1.1M150.6 194.4l.6-.6v1.6M153.3 194.1l-.2-.3h-.6l-.2 .3v1.1M153.3 194.1v1.1l-.2 .2h-.6l-.2-.2M153.3 194.1l-1 1.1"/>
<path d="M153.9 194.4h.3v.2h-.3zM153.9 195.2h.3v.2h-.3zM155.8 193.8h-1.1v.8l.8-.2 .3 .2v.6l-.3 .2h-.5l-.3-.2M156.3 194.6h.9l.2 .3v.3l-.2 .2h-.6l-.3-.2zM157.4 193.8l-.5 .3-.6 .5M279.8 195.4h1.1M279.8 194.4l.6-.6v1.6M282.5 193.8l-1 1.6M283.1 195.4h1.1M283.1 194.4l.5-.6v1.6"/>
</g>
<g fill="#800000" stroke="#800000" stroke-width=".21">
<path d="M24.3 150.6h2.1v.5h-2.1z"/>
<path d="M24.3 152.1h2.1v.5h-2.1z"/>
<path d="M64.7 67.3h1.3v.7h-1.3z"/>
<path d="M60.9 67.3h1.3v.7h-1.3z"/>
<path d="M62.6 67.3h1.7v.7h-1.7z"/>
<path d="M206.2 87.1h4v.5h-4z"/>
<path d="M206.2 86.1h4v.5h-4z"/>
<path d="M217.4 84.5h2v.5h-2z"/>
<path d="M217.4 86.1h2v.5h-2z"/>
<path d="M66.5 102.3h4.1v.5h-4.1z"/>
<path d="M66.5 101.3h4.1v.5h-4.1z"/>
<path d="M186.9 109.9h2v.5h-2z"/>
<path d="M186.9 111.5h2v.5h-2z"/>
<path d="M196 115h4.1v.5h-4.1z"/>
<path d="M196 114h4.1v.5h-4.1z"/>
<path d="M207.2 115h2v.5h-2z"/>
<path d="M207.2 116.5h2v.6h-2z"/>
<path d="M29.4 99.8h2.1v.5h-2.1z"/>
<path d="M29.4 101.3h2.1v.5h-2.1z"/>
<path d="M82.8 150.6h2v.5h-2z"/>
<path d="M82.8 152.1h2v.5h-2z"/>
<path d="M110.7 132.8h2v.5h-2z"/>
<path d="M110.7 134.3h2v.5h-2z"/>
</g>
<path d="M22.8 47.5h6.4v20.3h-6.4z" fill="none" stroke="#800000" stroke-width=".42"/>
<path d="M26.6 55.1h1.3M26.6 57.6h1.3M26.6 52.5h1.3M26.6 50h1.3M26.6 60.2h1.3M26.6 62.7h1.3M26.6 65.2h1.3" fill="none" stroke="#800000" stroke-width=".61"/>
<path d="M63.2 66.1l.3 .9 .2-.9h-.2v.3" fill="none" stroke="#800000" stroke-width=".32"/>
<g fill="#800000" stroke="#800000" stroke-width=".21">
<circle cx="65.4" cy="65.2" r=".33"/>
<circle cx="61.5" cy="65.2" r=".33"/>
</g>
<g fill="none" stroke="#008000" stroke-width=".21">
<path d="M193 39.8h7.6M210.8 39.8h5M213.3 39.8v12.7h2.5M223.5 39.8h7.6M226 39.8v12.7h-2.5M33 50h17.8M33 57.6h17.8M33 52.5h17.8M33 55.1h17.8M109.2 57.6h12.7M109.2 52.5h12.7M147.3 57.6h12.7"/>
<path d="M33 65.2h25.4M33 60.2h17.8M33 62.7h25.4M63.5 72.9v2.5M68.5 65.2h2.6M119.3 65.2h2.6M121.9 60.2h-2.6v7.6M22.8 95.7h17.8M30.4 95.7v2.6M60.9 95.7h17.8M68.5 95.7v2.6M109.2 80.5h12.7"/>
<path d="M109.2 88.1h12.7M109.2 85.6h12.7M121.9 93.2h-2.6v2.5M147.3 88.1h12.7M147.3 85.6h12.7M200.6 80.5h25.4v17.8h2.5M208.2 80.5v2.5M208.2 90.6v5.1M218.4 80.5v2.5M218.4 88.1v5.1h-10.2M264.1 98.3h12.7M30.4 103.3v5.1h7.7"/>
<path d="M40.6 100.8h-2.5v10.2M68.5 105.9v5.1M172.7 103.3h55.8M187.9 113.5v2.5h-10.2v2.6M187.9 103.3v5.1M198.1 118.6v5.1M208.2 108.4v5.1M208.2 118.6v2.5h-10.1M228.5 118.6h-2.5v2.5M228.5 108.4h-30.4v2.6M228.5 113.5h-7.6v12.7h-10.1M264.1 118.6h12.7"/>
<path d="M264.1 100.8h12.7M264.1 105.9h12.7M264.1 103.3h12.7M264.1 113.5h12.7M109.2 128.7h12.7M111.7 128.7v2.6M111.7 136.4v2.5M121.9 136.4h-2.6v2.5M147.3 136.4h17.7M147.3 128.7h17.7M147.3 131.3h17.7M17.7 146.5h17.8"/>
<path d="M25.4 146.5v2.5M25.4 154.1v5.1M33 146.5v7.6h2.5M66 146.5h27.9M73.6 146.5v2.5M73.6 159.2v5.1M83.8 146.5v2.5M83.8 154.1v7.6M109.2 154.1h12.7M147.3 154.1h17.7M147.3 156.7h17.7M35.5 161.7h-2.5v2.6"/>
<path d="M66 161.7h7.6M73.6 174.4v2.6M121.9 161.7h-2.6v2.6M147.3 161.7h17.7"/>
</g>
<g fill="#008000" stroke="#008000" stroke-width=".21">
<circle cx="38.1" cy="108.4" r=".51"/>
<circle cx="30.4" cy="95.7" r=".51"/>
<circle cx="25.4" cy="146.5" r=".51"/>
<circle cx="213.3" cy="39.8" r=".51"/>
</g>
<g fill="none" stroke="#808080" stroke-width=".61">
<path d="M14.5 15.7h2.2l.8-.8v-1.4l-.8-.8h-2.2v4.5M19.2 17.2v-3l1.5-1.5 1.4 1.5v3M19.2 14.9h2.9M23.8 14.9h3M23.8 17.2v-3l1.5-1.5 1.5 1.5v3M31.5 12.7h-3v2.2l1.5-.7h.8l.7 .7v1.5l-.7 .8h-1.5l-.8-.8M33.2 17.2h3M33.2 14.2l1.5-1.5v4.5M40.9 13.5l-.8-.8h-1.5l-.7 .8v2.9M40.9 13.5v2.9l-.8 .8h-1.5l-.7-.8M40.9 13.5l-3 2.9M45.5 13.5l-.7-.8h-1.5l-.8 .8v2.9"/>
<path d="M45.5 13.5v2.9l-.7 .8h-1.5l-.8-.8M45.5 13.5l-3 2.9M48.7 12.7h1.5M49.5 12.7v3.7l-.8 .8h-.7l-.8-.8M51.9 14.9h1.5M54.9 12.7h-3v4.5h3M64.2 12.7v4.5l-2.9-4.5v4.5M65.9 15.7h3v-.8l-.7-.7h-1.5l-.8 .7v1.5l.8 .8h1.5M71.4 14.2h1.5l.7 .7v2.3h-2.2l-.8-.8 .8-.7h2.2M75.3 14.2v3M77.5 14.2h-.7l-1.5 1.5M84.6 12.7h1.5l.7 .8v2.9l-.7 .8h-1.5l-.7-.8v-2.9z"/>
<path d="M88.5 17.2h2.3l.7-.8v-1.5l-.7-.7h-2.3v4.5M93.2 14.2h1.5M94 13.5v2.9l.7 .8M96.3 14.2h.8v3M96.3 17.2h1.5M97.1 12v.7M102.4 14.2h-2.2l-.8 .7v1.5l.8 .8h2.2M104.9 14.2h1.5l.7 .7v2.3h-2.2l-.8-.8 .8-.7h2.2M108.8 12.7h.8v4.5M108.8 17.2h1.5M116.6 14.9h1.5M119.6 12.7h-3v4.5"/>
<path d="M121.3 12.7h.7v4.5M121.3 17.2h1.5M125.1 14.2h1.5l.8 .7v1.5l-.8 .8h-1.5l-.7-.8v-1.5zM129.1 14.2v2.2l.7 .8 .8-.8 .7 .8 .8-.8v-2.2M141.4 13.5l-.7-.8h-1.5l-.8 .8v.7l.8 .7h1.5l.7 .8v.7l-.7 .8h-1.5l-.8-.8M143.1 15.7h2.2l.8-.8v-1.4l-.8-.8h-2.2v4.5M147.8 12.7h1.5M147.8 17.2h1.5M148.5 12.7v4.5M155.6 12.7h2.2l.8 .8v.7l-.8 .7 .8 .8v.7l-.8 .8h-2.2zM155.6 14.9h2.2M160.3 14.2v3"/>
<path d="M162.5 14.2h-.8l-1.4 1.5M164.1 15.7h3v-.8l-.7-.7h-1.5l-.8 .7v1.5l.8 .8h1.5M169.6 14.2h1.5l.7 .7v2.3h-2.2l-.8-.8 .8-.7h2.2M173.5 12.7v4.5M175.7 14.2l-2.2 1.5 2.2 1.5M178.1 14.2h1.5l.8 .7v1.5l-.8 .8h-1.5l-.7-.8v-1.5zM182.1 14.2v2.2l.7 .8h2.3v-3M186.8 14.2h1.4M187.5 13.5v2.9l.7 .8M196 12.7l-1.5 1.5v1.5l1.5 1.5M197.7 15.7h2.2l.7-.8v-1.4l-.7-.8h-2.2v4.5M202.4 12.7h1.4"/>
<path d="M202.4 17.2h1.4M203.1 12.7v4.5M205.5 17.2v-4.5l1.4 1.5 1.5-1.5v4.5M213.1 12.7h-3v2.2l1.5-.7h.8l.7 .7v1.5l-.7 .8h-1.5l-.8-.8M214.8 12.7h3v.8l-3 2.9v.8M219.5 13.5l.7-.8h1.5l.8 .8v.7l-.8 .7M221 14.9h.7M221.7 14.9l.8 .8v.7l-.8 .8h-1.5l-.7-.8M224.2 12.7l1.5 1.5v1.5l-1.5 1.5"/>
</g>
<g font-size="3.6" fill="#800000">
<text x="132.3" y="48.7">U1</text>
<text x="132.3" y="76.7">U2</text>
<text x="234.3" y="87.6">PMW3901MB /</text>
<text x="234.8" y="90.6">PAA5100JE-Q</text>
</g>
<g font-size="2.5" fill="#808080">
<text x="214.9" y="35.9">WHITE</text>
<text x="106.6" y="37.2">Inputs and outputs are both turned off when VCC is off</text>
<text x="106.6" y="39.8">-&gt; all data lines are reverse protected</text>
<text x="193" y="39.8">3V3</text>
<text x="204.9" y="38.3">33R</text>
<text x="216.7" y="38.1">LED1</text>
<text x="231.1" y="39.8">LED_CATHODE</text>
<text x="22.8" y="46.7">J2</text>
<text x="206.3" y="43.1">R4</text>
<text x="40.3" y="52.5">CS_5V</text>
<text x="48.2" y="50">5V</text>
<text x="111.7" y="52.5">3V3</text>
<text x="214.9" y="48.6">WHITE</text>
<text x="216.7" y="50.8">LED2</text>
<text x="37.4" y="57.6">MOSI_5V</text>
<text x="38.6" y="55.1">SCK_5V</text>
<text x="111.7" y="57.6">CS_5V</text>
<text x="153.9" y="57.6">CS</text>
<text x="37.4" y="60.2">MISO_5V</text>
<text x="43.9" y="62.7">MOTION_5V</text>
<text x="60.9" y="60.2" transform="rotate(-90 60.9 60.2)">Q1</text>
<text x="63.5" y="60.2" transform="rotate(-90 63.5 60.2)">SSM3K56MFV,L3F</text>
<text x="68.5" y="70.3">GND</text>
<text x="63.5" y="75.4">5V</text>
<text x="116.8" y="72.9">GND</text>
<text x="111.7" y="80.5">3V3</text>
<text x="200.6" y="80.5">2V0</text>
<text x="235.1" y="83.5">PAA5100JE-Q</text>
<text x="111.7" y="88.1">SCK_5V</text>
<text x="111.7" y="85.6">MOSI_5V</text>
<text x="151" y="85.6">MOSI</text>
<text x="152.3" y="88.1">SCK</text>
<text x="209.7" y="85.2">C1</text>
<text x="216.7" y="87.1" transform="rotate(-90 216.7 87.1)">C2</text>
<text x="221.8" y="88.8" transform="rotate(-90 221.8 88.8)">0.1uF</text>
<text x="22.8" y="95.7">5V</text>
<text x="74.2" y="95.7">3V3</text>
<text x="209.7" y="90.3">10u</text>
<text x="70.1" y="100.4">C3</text>
<text x="116.8" y="100.8">GND</text>
<text x="205.7" y="100.8">GND</text>
<text x="267.8" y="100.8">MOSI</text>
<text x="269.1" y="98.3">SCK</text>
<text x="28.8" y="103.1" transform="rotate(-90 28.8 103.1)">C12</text>
<text x="33.9" y="102.9" transform="rotate(-90 33.9 102.9)">1uF</text>
<text x="70.1" y="105.5">10u</text>
<text x="172.7" y="103.3">3V3</text>
<text x="267.8" y="103.3">MISO</text>
<text x="270.8" y="105.9">CS</text>
<text x="186.2" y="112.5" transform="rotate(-90 186.2 112.5)">C4</text>
<text x="199.6" y="113.1">C5</text>
<text x="264.3" y="113.5">MOTION</text>
<text x="35.5" y="116">GND</text>
<text x="66" y="116">GND</text>
<text x="109.2" y="118.6">SPI outputs are turned off when CS_5V is high.</text>
<text x="191.3" y="114.1" transform="rotate(-90 191.3 114.1)">0.1uF</text>
<text x="199.6" y="118.2">10u</text>
<text x="206.6" y="117.6" transform="rotate(-90 206.6 117.6)">C6</text>
<text x="211.6" y="119.2" transform="rotate(-90 211.6 119.2)">0.1uF</text>
<text x="266.1" y="118.6">LED_CATHODE</text>
<text x="175.2" y="123.6">GND</text>
<text x="114.2" y="128.7">5V</text>
<text x="151.7" y="131.3">MISO_5V</text>
<text x="156.1" y="128.7">MISO</text>
<text x="195.5" y="128.7">GND</text>
<text x="210.8" y="126.2">3V3</text>
<text x="223.4" y="126.2">GND</text>
<text x="110.1" y="135.4" transform="rotate(-90 110.1 135.4)">C8</text>
<text x="115.1" y="135.9" transform="rotate(-90 115.1 135.9)">1uF</text>
<text x="154.6" y="136.3">CS_5V</text>
<text x="17.7" y="146.5">3V3</text>
<text x="89.5" y="146.5">2V0</text>
<text x="23.7" y="153.8" transform="rotate(-90 23.7 153.8)">C11</text>
<text x="28.8" y="153.7" transform="rotate(-90 28.8 153.7)">1uF</text>
<text x="82.1" y="153.2" transform="rotate(-90 82.1 153.2)">C7</text>
<text x="87.2" y="153.7" transform="rotate(-90 87.2 153.7)">1uF</text>
<text x="114.2" y="154.1">5V</text>
<text x="152.5" y="154.1">MOTION</text>
<text x="72.1" y="157.9" transform="rotate(-90 72.1 157.9)">R2</text>
<text x="76.9" y="157.9" transform="rotate(-90 76.9 157.9)">3k3</text>
<text x="148.1" y="156.7">MOTION_5V</text>
<text x="154.6" y="161.7">CS_5V</text>
<text x="22.8" y="164.3">GND</text>
<text x="81.2" y="166.8">GND</text>
<text x="30.4" y="169.4">GND</text>
<text x="72.1" y="173.2" transform="rotate(-90 72.1 173.2)">R3</text>
<text x="76.9" y="173.2" transform="rotate(-90 76.9 173.2)">2k2</text>
<text x="71.1" y="182.1">GND</text>
</g>
<g font-size="2.5" fill="#800000">
<text x="43.1" y="92.4">U7</text>
<text x="236.9" y="95.7">VDDIO: 1.8-3.6V</text>
<text x="238.3" y="93">VDD: 1.8-2.1V</text>
<text x="43.1" y="106.1">3.3V AP7333-33SRG</text>
<text x="241.5" y="117">LED 6mA max</text>
<text x="124.4" y="123.6">U4</text>
<text x="43.3" y="141.3">VIN: 1.8-5.5V</text>
<text x="44.9" y="144">Vref: 0.8V</text>
<text x="46.3" y="138.6">AP7330</text>
<text x="124.4" y="144">M74VHC1GT125DF2G</text>
<text x="124.4" y="149">U3</text>
<text x="124.4" y="169.4">M74VHC1GT125DF2G</text>
</g>
<g font-size="2.1" fill="#808080">
<text x="30.2" y="52.2">6</text>
<text x="30.2" y="49.6">7</text>
<text x="123.4" y="52.2">5</text>
<text x="129.3" y="53.3">VCC</text>
<text x="30.2" y="59.8">3</text>
<text x="30.2" y="57.3">4</text>
<text x="30.2" y="54.7">5</text>
<text x="123.4" y="57.3">1</text>
<text x="123.4" y="59.8">3</text>
<text x="129.3" y="58.4">1A</text>
<text x="137.2" y="58.4">1Y</text>
<text x="144.5" y="57.3">6</text>
<text x="144.5" y="59.8">4</text>
<text x="30.2" y="64.9">1</text>
<text x="30.2" y="62.3">2</text>
<text x="123.4" y="64.9">2</text>
<text x="129.3" y="60.9">2A</text>
<text x="129.3" y="66">GND</text>
<text x="137.2" y="60.9">2Y</text>
<text x="123.4" y="80.1">5</text>
<text x="129.3" y="81.2">VCC</text>
<text x="123.4" y="85.2">1</text>
<text x="123.4" y="87.7">3</text>
<text x="129.3" y="86.3">1A</text>
<text x="129.3" y="88.9">2A</text>
<text x="137.2" y="86.3">1Y</text>
<text x="137.2" y="88.9">2Y</text>
<text x="144.5" y="85.2">6</text>
<text x="144.5" y="87.7">4</text>
<text x="123.4" y="92.8">2</text>
<text x="129.3" y="93.9">GND</text>
<text x="45.5" y="96.5">IN</text>
<text x="45.5" y="101.6">GND</text>
<text x="51.5" y="96.5">OUT</text>
<text x="230.1" y="97.9">2</text>
<text x="235.9" y="99">VDD</text>
<text x="251.1" y="99">SCLK</text>
<text x="251.2" y="101.6">MOSI</text>
<text x="261.3" y="97.9">17</text>
<text x="261.3" y="100.4">16</text>
<text x="230.1" y="103">3</text>
<text x="235.9" y="104.1">VDDIO</text>
<text x="251.2" y="104.1">MISO</text>
<text x="253.7" y="106.6">CS</text>
<text x="261.3" y="103">18</text>
<text x="261.3" y="105.5">19</text>
<text x="230.1" y="108.1">4</text>
<text x="230.1" y="113.1">7</text>
<text x="235.9" y="109.2">VREG</text>
<text x="261.3" y="113.1">15</text>
<text x="228.1" y="118.2">1*3</text>
<text x="235.9" y="119.3">GND</text>
<text x="235.9" y="114.3">RESET</text>
<text x="248.1" y="114.3">MOTION</text>
<text x="252.5" y="119.3">LED</text>
<text x="261.3" y="118.2">20</text>
<text x="122.9" y="128.4">5</text>
<text x="126.7" y="129.5">VCC</text>
<text x="140.2" y="129.5">IN</text>
<text x="145.1" y="128.4">2</text>
<text x="145.1" y="130.9">4</text>
<text x="122.9" y="136">3</text>
<text x="126.7" y="137.1">GND</text>
<text x="137.9" y="132">OUT</text>
<text x="139.3" y="137.1">OE</text>
<text x="145.1" y="136">1</text>
<text x="37.1" y="146.1">1</text>
<text x="42.9" y="147.3">VIN</text>
<text x="52.6" y="147.3">VOUT</text>
<text x="63.2" y="146.1">5</text>
<text x="37.1" y="153.8">3</text>
<text x="42.9" y="154.9">EN</text>
<text x="122.9" y="153.8">5</text>
<text x="126.7" y="154.9">VCC</text>
<text x="140.2" y="154.9">IN</text>
<text x="145.1" y="153.8">2</text>
<text x="37.1" y="161.4">2</text>
<text x="63.2" y="161.4">4</text>
<text x="122.9" y="161.4">3</text>
<text x="137.9" y="157.4">OUT</text>
<text x="145.1" y="156.3">4</text>
<text x="145.1" y="161.4">1</text>
<text x="42.9" y="162.5">GND</text>
<text x="54.5" y="162.5">ADJ</text>
<text x="126.7" y="162.5">GND</text>
<text x="139.3" y="162.5">OE</text>
</g>
<text font-size=".8" fill="#800000" x="45" y="102.9">300mA Low Dropout Regulator</text>
</svg>
